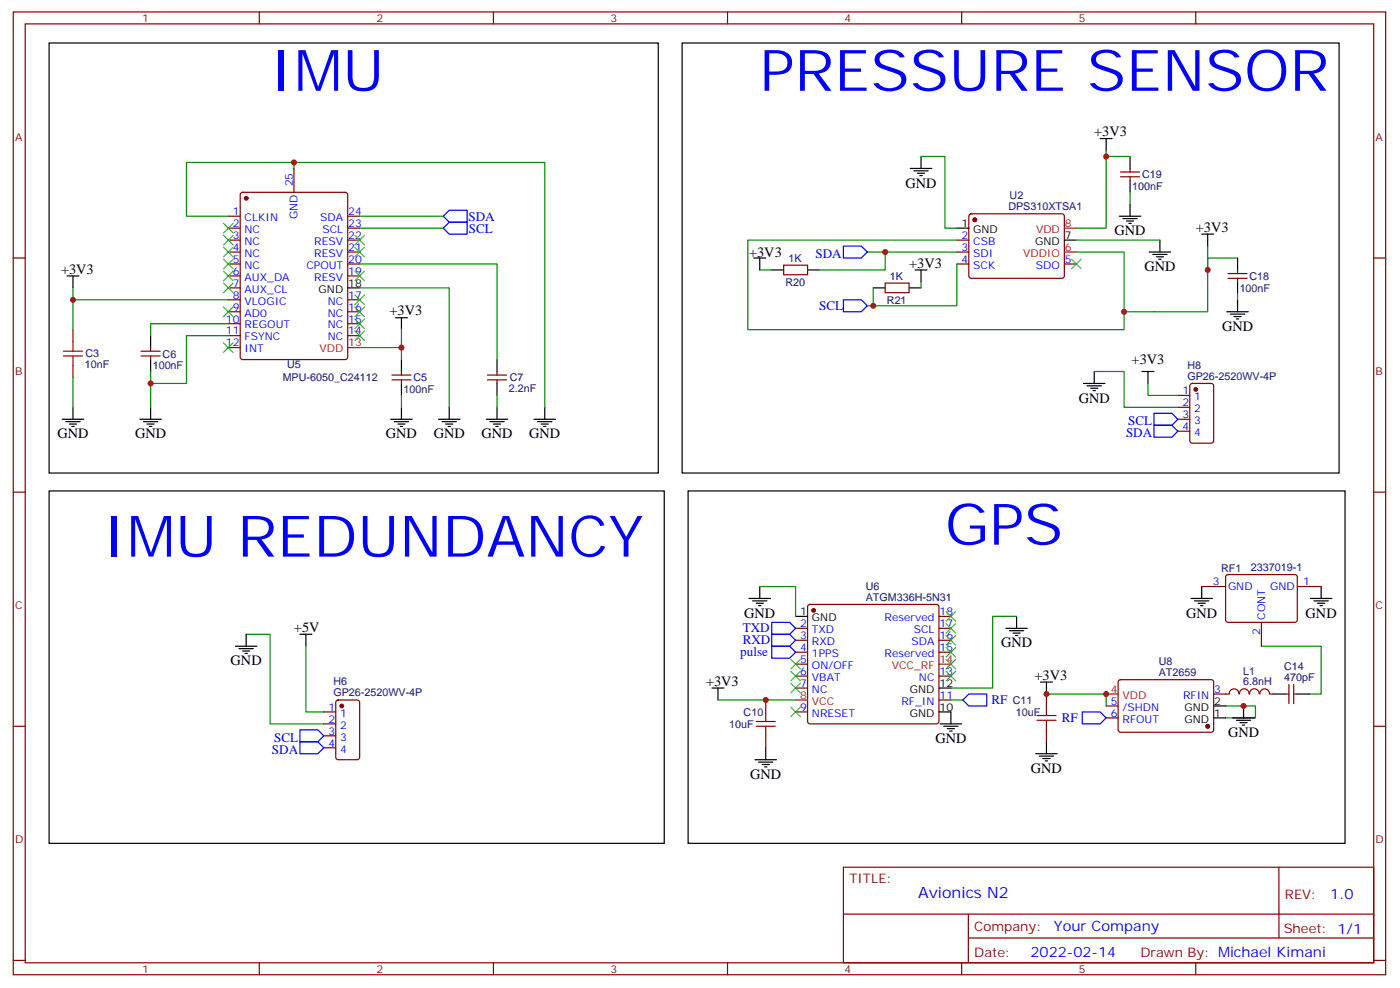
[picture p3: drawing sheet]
<svg xmlns="http://www.w3.org/2000/svg" width="413mm" height="292mm" viewBox="0 0 413 292" stroke-linecap="round" stroke-linejoin="round" font-family="sans-serif">
<g fill="none" stroke="#870000" stroke-width=".35">
<path d="M3.9 3.5h405.4v284.4h-405.4zM7.4 7.1h398.3v277.2h-398.3zM76.6 3.5v3.6M145.7 3.5v3.6M214.9 3.5v3.6M284 3.5v3.6M353.2 3.5v3.6M71.2 57l.4-.2h30.4l.6 .4 .1 48.3-.5 .6-30.6 .1-.6-.5-.1-48.2zM86.8 49.7v7.1M330.9 52.2h5.7M330.9 50.8h5.7M333.8 49.7v1.1"/>
<path d="M333.8 52.2v1.1M3.9 76.2h3.5M67.4 70.9h3.5M67.4 74.4h3.5M67.4 78h3.5M67.4 63.9h3.5M67.4 67.4h3.5M102.7 70.9h3.5M102.7 74.4h3.5M102.7 78h3.5M102.7 63.9h3.5M102.7 67.4h3.5"/>
<path d="M231.5 78.3h7v2.8h-7zM282.6 70.9h3.5M282.6 74.4h3.5M282.6 78h3.5M286.4 63.4l.4-.3 27.1 .1 .5 .7-.1 17.9-.6 .4-27.1-.1-.5-.6v-17.6zM314.4 78h3.5M365.5 79.7v1.1M405.7 76.2h3.6M21.6 97.4v3.5M67.4 81.5h3.5M67.4 85h3.5M67.4 88.5h3.5"/>
<path d="M67.4 92.1h3.5M67.4 95.6h3.5M67.4 99.1h3.5M102.7 81.5h3.5M102.7 88.5h3.5M102.7 92.1h3.5M102.7 95.6h3.5M102.7 99.1h3.5M261.4 83.6h7.1v2.8h-7.1zM362.7 82.2h5.6M362.7 80.8h5.6M365.5 82.2v1.1"/>
<path d="M21.6 107.9v3.6M41.7 105.1h5.6M41.7 103.7h5.6M44.5 102.7v1M44.5 105.1v1.1M67.4 102.7h3.5M115.7 112.2h5.7M115.7 110.8h5.7M118.6 109.7v1.1M118.6 112.2v1M144 112.2h5.6M144 110.8h5.6"/>
<path d="M146.8 109.7v1.1M146.8 112.2v1M347.9 116.8h3.5M351.6 113.4l.5-.2h5.7l.6 .5 .1 16.5-.5 .6-5.9 .1-.6-.5-.1-16.5zM347.9 120.3h3.5M347.9 123.8h3.5M347.9 127.4h3.5M3.9 145.3h3.5M405.7 145.3h3.6M238.7 178.7l.5-.2h37.4l.5 .2 .2 .5v33.9l-.2 .5-.5 .2h-37.4l-.5-.3-.2-.4v-33.9zM354.9 173.2h7.1M362.2 169.9l.5-.2h20l.5 .7-.1 13-.7 .4-20-.1-.4-.6v-12.7z"/>
<path d="M383.2 173.2h7M235 185.6h3.5M235 189.1h3.5M235 192.6h3.5M235 196.1h3.5M235 199.7h3.5M277.3 185.6h3.5M277.3 189.1h3.5M277.3 192.6h3.5M277.3 199.7h3.5M277.3 182h3.5M372.6 183.8v7.1"/>
<path d="M3.9 214.5h3.5M95.6 210.3h3.6M95.6 213.8h3.6M95.6 217.3h3.6M99.4 206.9l.5-.2h5.6l.7 .5v16.5l-.4 .6-5.9 .1-.7-.5v-16.5zM226.2 206.7v3.6M226.2 217.3v3.5M235 210.3h3.5M235 203.2h3.5M277.3 206.7h3.5M309.1 205v3.5M309.1 215.5v3.6"/>
<path d="M326.7 208.5h3.5M326.7 212h3.5M330.5 200.9l.4-.2 27.1 .1 .5 .6-.1 14.4-.6 .5-27.1-.1-.5-.7v-14.1zM365.9 204.9a1.41 1.41 0 0 0-1.4-1.5 1.41 1.41 0 0 0-1.4 1.5l-4.6 .1M366.1 204.9a1.41 1.41 0 0 1 1.4-1.5 1.41 1.41 0 0 1 1.4 1.5M369.1 204.9a1.41 1.41 0 0 1 1.4-1.5 1.41 1.41 0 0 1 1.4 1.5M372.1 204.9a1.41 1.41 0 0 1 1.4-1.5 1.41 1.41 0 0 1 1.4 1.5M375 205h1.1M379.6 205h1.1M380.7 202.1v5.7M382.1 202.1v5.7M382.1 205h1.1"/>
<path d="M405.7 214.5h3.6M95.6 220.8h3.6M249.1 256.1h156.6v28.2h-156.6zM377.7 256.1v20.9M249.1 270h156.5M286 277h119.6M286 270v14.1M3.9 283.6h3.5M76.6 284.3v3.6M145.7 284.3v3.6M214.9 284.3v3.6M284 284.3v3.6"/>
<path d="M353.2 284.3v3.6M405.7 283.6h3.6"/>
</g>
<g fill="none" stroke="#000" stroke-width=".35">
<path d="M14.5 12.7h179.9v127h-179.9zM201.5 12.7h194v127h-194zM268.9 49.7h6.3M269.9 50.4h4.2M271 51.2h2.1M271.7 51.9h.7M272 46.2v3.5M324.9 40.9h3.6M326.7 40.9v3.5M333.8 46.2v3.5M333.8 53.3v3.5M222.6 76.2h3.6"/>
<path d="M224.4 76.2v3.5M227.9 79.7h3.6M238.5 79.7h3.5M270.3 79.7h3.5M272 79.7v3.6M282.6 67.4h3.5M314.4 70.9h3.5M330.6 63.9h6.3M331.6 64.6h4.3M332.7 65.3h2.1M333.4 66h.7M333.8 60.3v3.6"/>
<path d="M339.4 74.4h6.4M340.5 75.1h4.2M341.5 75.8h2.1M342.2 76.6h.7M342.6 70.9v3.5M354.9 69.1h3.6M356.7 69.1v3.6M365.5 76.2v3.5M19.8 81.5h3.5M21.6 81.5v3.5M44.5 99.1v3.6M102.7 85h3.5"/>
<path d="M116.8 93.8h3.5M118.6 93.8v3.6M257.9 85h3.5M268.5 85h3.5M362.3 92.1h6.4M363.4 92.8h4.2M364.5 93.5h2.1M365.2 94.2h.7M365.5 83.3v3.5M365.5 88.5v3.6M44.5 106.2v3.5M118.6 106.2v3.5"/>
<path d="M118.6 113.2v3.6M146.8 106.2v3.5M146.8 113.2v3.6M320 113.2h6.4M321.1 113.9h4.2M322.1 114.7h2.1M322.8 115.4h.7M323.2 109.7v3.5M337.3 109.7h3.5M339.1 109.7v3.5M18.4 123.8h6.3M19.4 124.5h4.3"/>
<path d="M20.5 125.2h2.1M21.2 125.9h.7M21.6 120.3v3.5M41.3 123.8h6.4M42.4 124.5h4.2M43.4 125.2h2.1M44.1 125.9h.7M44.5 120.3v3.5M115.4 123.8h6.3M116.5 124.5h4.2M117.5 125.2h2.1M118.2 125.9h.7"/>
<path d="M118.6 120.3v3.5M129.5 123.8h6.4M130.6 124.5h4.2M131.6 125.2h2.1M132.3 125.9h.7M132.7 120.3v3.5M143.6 123.8h6.4M144.7 124.5h4.2M145.7 125.2h2.1M146.4 125.9h.7M146.8 120.3v3.5M157.7 123.8h6.4"/>
<path d="M158.8 124.5h4.2M159.8 125.2h2.2M160.5 125.9h.8M160.9 120.3v3.5M203.2 145h194.1v104.1h-194.1zM221.2 176.7h6.4M222.3 177.4h4.2M223.3 178.2h2.2M224 178.9h.8M224.4 173.2v3.5M351.8 176.7h6.3M352.8 177.4h4.2"/>
<path d="M353.9 178.2h2.1M354.6 178.9h.7M354.9 173.2v3.5M387 176.7h6.4M388.1 177.4h4.2M389.1 178.2h2.2M389.9 178.9h.7M390.2 173.2v3.5M69.5 190.9h6.4M70.6 191.6h4.2M71.6 192.3h2.2M72.4 193h.7"/>
<path d="M72.7 187.3v3.6M88.6 187.3h3.5M90.3 187.3v3.6M235 182h3.5M297.1 185.6h6.3M298.1 186.3h4.3M299.2 187h2.1M299.9 187.7h.7M300.2 182v3.6M210.3 203.2h3.5M212.1 203.2v3.5M277.3 203.2h3.5"/>
<path d="M277.3 210.3h3.5v3.5M277.7 213.8h6.3M278.7 214.5h4.3M279.8 215.2h2.1M280.5 215.9h.7M307.3 201.4h3.5M309.1 201.4v3.6M309.1 219.1v3.5M358.5 212h3.5M358.5 208.5h3.5M364.1 212h6.4M365.2 212.7h4.2"/>
<path d="M366.2 213.4h2.1M366.9 214.1h.7M367.3 208.5v3.5M376.1 205h3.5M383.2 205h3.5M223 224.4h6.3M224 225.1h4.3M225.1 225.8h2.1M225.8 226.5h.7M226.2 220.8v3.6M305.9 222.6h6.3M307 223.3h4.2"/>
<path d="M308 224h2.1M308.7 224.7h.7"/>
</g>
<g fill="none" stroke="#008700" stroke-width=".35">
<path d="M86.8 49.7v-1.7h74.1v72.3M86.8 48h-31.7v15.9h12.3M272 46.2h7.1v21.2h3.5M326.7 44.4v1.8h7.1M326.7 46.2v21.2h-8.8M333.8 56.8v3.5M106.2 78h40.6v28.2M106.2 67.4h24.7M106.2 63.9h24.7M224.4 79.7h3.5M256.2 74.4h26.4M261.4 74.4v5.3h-19.4"/>
<path d="M282.6 70.9h-61.7v26.5h111.1v-23h-14.1M282.6 78v12.3h-26.4M317.9 70.9h24.7M356.7 72.7v19.4h-24.7M365.5 76.2h-8.8v3.5M21.6 85v3.5M67.4 88.5h-45.8v8.9M67.4 99.1h-12.3v14.1h-10.6M67.4 95.6h-22.9v3.5M106.2 85h26.5v35.3M118.6 97.4v5.3h-12.4M257.9 85v5.3"/>
<path d="M272 83.3v1.7M365.5 86.8v1.7M21.6 111.5v8.8M44.5 109.7v10.6M118.6 102.7v3.5M118.6 116.8v3.5M146.8 116.8v3.5M323.2 109.7h8.8v10.6h15.9M339.1 113.2v3.6h8.8M224.4 173.2h10.6v8.8M72.7 187.3h7.1v26.5h15.8M90.3 190.9v19.4h5.3"/>
<path d="M300.2 182h-7v21.2h-12.4M372.6 190.9h17.6v14.1h-3.5M212.1 206.7h22.9M280.8 206.7h3.6M309.1 205h17.6v3.5M362 208.5h8.8v3.5h-8.8"/>
</g>
<g fill="none" stroke="#00f" stroke-width=".35">
<path d="M130.9 67.4l1.8-1.8h5.3v3.5h-5.3zM130.9 63.9l1.8-1.8h5.3v3.5h-5.3zM249.1 72.7h5.3l1.8 1.7-1.8 1.8h-5.3zM249.1 88.5h5.3l1.8 1.8-1.8 1.8h-5.3zM340.8 125.6h5.3l1.8 1.8-1.8 1.7h-5.3zM340.8 122.1h5.3l1.8 1.7-1.8 1.8h-5.3zM227.9 183.8h5.3l1.8 1.8-1.8 1.7h-5.3zM227.9 187.3h5.3l1.8 1.8-1.8 1.8h-5.3zM227.9 190.9h5.3l1.8 1.7-1.8 1.8h-5.3zM88.6 215.5h5.3l1.7 1.8-1.7 1.8h-5.3zM88.6 219.1h5.3l1.7 1.7-1.7 1.8h-5.3zM286.1 205h5.3v3.5h-5.3l-1.7-1.8z"/>
<path d="M319.7 210.3h5.2l1.8 1.7-1.8 1.8h-5.2z"/>
</g>
<path d="M18.7 105.1h5.7M18.7 103.7h5.7M21.6 100.9v2.8M21.6 105.1v2.8M223.3 214.5h5.7M223.3 213.1h5.7M226.2 210.3v2.8M226.2 214.5v2.8M306.2 212.7h5.7M306.2 211.3h5.7M309.1 208.5v2.8M309.1 212.7v2.8" fill="none" stroke="#a10000" stroke-width=".35"/>
<g fill="#870000" stroke="#870000" stroke-width=".35">
<circle cx="356.7" cy="214.5" r=".53"/>
<circle cx="353.2" cy="115" r=".53"/>
<circle cx="100.9" cy="208.5" r=".53"/>
<circle cx="240.3" cy="180.3" r=".53"/>
<circle cx="287.9" cy="64.9" r=".53"/>
<circle cx="72.7" cy="58.6" r=".53"/>
</g>
<path d="M314.4 74.4h3.5M314.4 67.4h3.5M102.7 102.7h3.5M277.3 196.1h3.5M235 206.7h3.5M326.7 205h3.5" fill="none" stroke="#f00" stroke-width=".35"/>
<g fill="none" stroke="#3c3" stroke-width=".35">
<path d="M66 66l2.8 2.8M66 69.5l2.8 2.8M66 73l2.8 2.8M66 76.6l2.8 2.8M68.8 66l-2.8 2.8M68.8 69.5l-2.8 2.8M68.8 73l-2.8 2.8M68.8 76.6l-2.8 2.8M104.8 73l2.8 2.8M104.8 69.5l2.8 2.8M107.6 73l-2.8 2.8M107.6 69.5l-2.8 2.8"/>
<path d="M316.5 76.6l2.8 2.8M319.3 76.6l-2.8 2.8M66 80.1l2.8 2.8M66 83.6l2.8 2.8M66 90.7l2.8 2.8M68.8 80.1l-2.8 2.8M68.8 83.6l-2.8 2.8M68.8 90.7l-2.8 2.8M104.8 97.7l2.8 2.8M104.8 94.2l2.8 2.8M104.8 90.7l2.8 2.8M104.8 87.1l2.8 2.9"/>
<path d="M104.8 80.1l2.8 2.8M107.6 97.7l-2.8 2.8M107.6 94.2l-2.8 2.8M107.6 90.7l-2.8 2.8M107.6 87.1l-2.8 2.9M107.6 80.1l-2.8 2.8M66 101.2l2.8 2.9M68.8 101.2l-2.8 2.9M233.6 198.3l2.8 2.8M233.6 194.7l2.8 2.9M236.4 198.3l-2.8 2.8M236.4 194.7l-2.8 2.9"/>
<path d="M279.4 180.6l2.9 2.8M279.4 191.2l2.9 2.8M279.4 187.7l2.9 2.8M279.4 184.1l2.9 2.9M279.4 194.7l2.9 2.9M279.4 198.3l2.9 2.8M282.3 180.6l-2.9 2.8M282.3 191.2l-2.9 2.8M282.3 187.7l-2.9 2.8M282.3 184.1l-2.9 2.9M282.3 194.7l-2.9 2.9M282.3 198.3l-2.9 2.8"/>
<path d="M233.6 208.8l2.8 2.9M233.6 201.8l2.8 2.8M236.4 208.8l-2.8 2.9M236.4 201.8l-2.8 2.8"/>
</g>
<g fill="#c00">
<circle cx="367.3" cy="208.5" r=".88"/>
<circle cx="309.1" cy="205" r=".88"/>
<circle cx="326.7" cy="205" r=".88"/>
<circle cx="226.2" cy="206.7" r=".88"/>
<circle cx="261.4" cy="74.4" r=".88"/>
<circle cx="257.9" cy="90.3" r=".88"/>
<circle cx="332" cy="92.1" r=".88"/>
<circle cx="326.7" cy="46.2" r=".88"/>
<circle cx="356.7" cy="79.7" r=".88"/>
<circle cx="21.6" cy="88.5" r=".88"/>
<circle cx="44.5" cy="113.2" r=".88"/>
<circle cx="118.6" cy="102.7" r=".88"/>
<circle cx="86.8" cy="48" r=".88"/>
</g>
<path d="M14.5 145h181.7v104.1h-181.7z" fill="none" stroke="#000" stroke-width=".35"/>
<g font-size="16.9" fill="#00f">
<text x="79.8" y="26.8">IMU</text>
<text x="224.4" y="26.8">PRESSURE SENSOR</text>
<text x="279.1" y="160.9">GPS</text>
<text x="30.4" y="164.4">IMU REDUNDANCY</text>
</g>
<text font-size="4.6" fill="#00f" x="271.2" y="265.1">Avionics N2</text>
<g font-size="4.2">
<text x="323.2" y="40.2">+3V3</text>
<text x="267.4" y="55.4">GND</text>
<text x="329.2" y="69.5">GND</text>
<text x="353.2" y="68.4">+3V3</text>
<text x="221.2" y="75.8">+3V3</text>
<text x="18" y="80.8">+3V3</text>
<text x="268.5" y="79">+3V3</text>
<text x="338" y="80.1">GND</text>
<text x="115" y="93.1">+3V3</text>
<text x="360.9" y="97.7">GND</text>
<text x="334.2" y="107.6">+3V3</text>
<text x="318.6" y="118.9">GND</text>
<text x="17" y="129.5">GND</text>
<text x="39.9" y="129.5">GND</text>
<text x="114" y="129.5">GND</text>
<text x="128.1" y="129.5">GND</text>
<text x="142.2" y="129.5">GND</text>
<text x="156.3" y="129.5">GND</text>
<text x="219.8" y="182.4">GND</text>
<text x="350.3" y="182.4">GND</text>
<text x="385.6" y="182.4">GND</text>
<text x="86.8" y="186.6">+5V</text>
<text x="295.7" y="191.2">GND</text>
<text x="68.1" y="196.5">GND</text>
<text x="208.5" y="202.5">+3V3</text>
<text x="305.5" y="200.7">+3V3</text>
<text x="276.3" y="219.4">GND</text>
<text x="362.7" y="217.7">GND</text>
<text x="221.6" y="230">GND</text>
<text x="304.5" y="228.2">GND</text>
</g>
<g font-size="4.2" fill="#00f">
<text x="392.9" y="265.4">1.0</text>
<text x="311.3" y="274.9">Your Company</text>
<text x="304.3" y="282.7">2022-02-14</text>
</g>
<g font-size="3.9" fill="#00f">
<text x="138.4" y="65.2">SDA</text>
<text x="138.5" y="68.7">SCL</text>
<text x="240.8" y="76.2">SDA</text>
<text x="242" y="91.5">SCL</text>
<text x="333.2" y="125.6">SCL</text>
<text x="332.6" y="129.1">SDA</text>
<text x="219.4" y="186.8">TXD</text>
<text x="219.4" y="190.3">RXD</text>
<text x="218.6" y="193.9">pulse</text>
<text x="292.9" y="208">RF</text>
<text x="313.6" y="213.3">RF</text>
<text x="81" y="219.1">SCL</text>
<text x="80.3" y="222.6">SDA</text>
</g>
<g font-size="3.9" fill="#800">
<text x="250.9" y="260.7">TITLE:</text>
<text x="379.5" y="265.4">REV:</text>
<text x="287.8" y="274.9">Company:</text>
<text x="379.1" y="275.5">Sheet: 1/1</text>
<text x="287.8" y="282.6">Date:</text>
<text x="336.8" y="282.7">Drawn By: Michael Kimani</text>
</g>
<g font-size="3.2" fill="#800">
<text x="42" y="6.5">1</text>
<text x="111.2" y="6.5">2</text>
<text x="180.3" y="6.5">3</text>
<text x="249.4" y="6.5">4</text>
<text x="318.6" y="6.5">5</text>
<text x="4.4" y="41.6">A</text>
<text x="406.3" y="41.6">A</text>
<text x="4.4" y="110.8">B</text>
<text x="406.3" y="110.8">B</text>
<text x="4.4" y="179.9">C</text>
<text x="406.3" y="179.9">C</text>
<text x="4.4" y="249.1">D</text>
<text x="406.3" y="249.1">D</text>
<text x="42" y="287.3">1</text>
<text x="111.2" y="287.3">2</text>
<text x="180.3" y="287.3">3</text>
<text x="249.4" y="287.3">4</text>
<text x="318.6" y="287.3">5</text>
</g>
<g font-size="3.2" fill="#000080">
<text x="337.3" y="52.7">C19</text>
<text x="298.2" y="58.9">U2</text>
<text x="334.4" y="56.2">100nF</text>
<text x="297.8" y="62.1">DPS310XTSA1</text>
<text x="232.9" y="77.3">1K</text>
<text x="262.8" y="82.5">1K</text>
<text x="369" y="82.7">C18</text>
<text x="232" y="84.4">R20</text>
<text x="262" y="89.7">R21</text>
<text x="366.1" y="86.2">100nF</text>
<text x="25.3" y="105.6">C3</text>
<text x="48" y="105.6">C6</text>
<text x="25.1" y="108.7">10nF</text>
<text x="45.1" y="109.1">100nF</text>
<text x="83.5" y="112.6">MPU-6050_C24112</text>
<text x="84.8" y="108.8">U5</text>
<text x="122.1" y="112.7">C5</text>
<text x="150.6" y="112.6">C7</text>
<text x="350.7" y="112.1">GP26-2520WV-4P</text>
<text x="350.7" y="108.9">H8</text>
<text x="119.2" y="116.1">100nF</text>
<text x="150.3" y="115.8">2.2nF</text>
<text x="360.6" y="169.1">RF1</text>
<text x="369.5" y="168.6">2337019-1</text>
<text x="255.7" y="177.4">ATGM336H-5N31</text>
<text x="255.7" y="174.2">U6</text>
<text x="342.2" y="196.5">U8</text>
<text x="379.3" y="198">C14</text>
<text x="98.5" y="202.3">H6</text>
<text x="342.2" y="199.7">AT2659</text>
<text x="367.1" y="199.2">L1</text>
<text x="367.1" y="202.4">6.8nH</text>
<text x="379.3" y="201.1">470pF</text>
<text x="98.5" y="205.6">GP26-2520WV-4P</text>
<text x="299.1" y="207.9">C11</text>
<text x="215.4" y="214.9">10uF</text>
<text x="219.6" y="211.4">C10</text>
<text x="300" y="211.4">10uF</text>
</g>
<g font-size="3.2" fill="#00f">
<text x="86.5" y="55" transform="rotate(-90 86.5 55)">25</text>
<text x="68.7" y="63.5">1</text>
<text x="72.2" y="65.3">CLKIN</text>
<text x="87.9" y="64.8" transform="rotate(-90 87.9 64.8)">GND</text>
<text x="94.6" y="65.3">SDA</text>
<text x="102.9" y="63.5">24</text>
<text x="68.7" y="67">2</text>
<text x="68.7" y="70.6">3</text>
<text x="72.2" y="68.8">NC</text>
<text x="95.2" y="68.8">SCL</text>
<text x="102.9" y="70.6">22</text>
<text x="102.9" y="67">23</text>
<text x="283.9" y="70.6">2</text>
<text x="68.7" y="74.1">4</text>
<text x="68.7" y="77.6">5</text>
<text x="72.2" y="72.3">NC</text>
<text x="72.2" y="75.8">NC</text>
<text x="92.8" y="75.8">RESV</text>
<text x="92.8" y="72.3">RESV</text>
<text x="102.9" y="77.6">20</text>
<text x="102.9" y="74.1">21</text>
<text x="283.9" y="74.1">3</text>
<text x="283.9" y="77.6">4</text>
<text x="287.4" y="72.3">CSB</text>
<text x="287.4" y="75.8">SDI</text>
<text x="314.5" y="77.6">5</text>
<text x="68.7" y="81.1">6</text>
<text x="72.2" y="79.4">NC</text>
<text x="72.2" y="82.9">AUX_DA</text>
<text x="90.5" y="79.4">CPOUT</text>
<text x="92.8" y="82.9">RESV</text>
<text x="102.9" y="81.1">19</text>
<text x="287.4" y="79.4">SCK</text>
<text x="305.9" y="79.4">SDO</text>
<text x="68.7" y="84.7">7</text>
<text x="68.7" y="88.2">8</text>
<text x="72.2" y="86.4">AUX_CL</text>
<text x="72.2" y="90">VLOGIC</text>
<text x="96.8" y="90">NC</text>
<text x="102.9" y="88.2">17</text>
<text x="66.7" y="95.2">10</text>
<text x="68.7" y="91.7">9</text>
<text x="72.2" y="93.5">AD0</text>
<text x="96.8" y="93.5">NC</text>
<text x="102.9" y="95.2">15</text>
<text x="102.9" y="91.7">16</text>
<text x="66.7" y="98.8">11</text>
<text x="72.2" y="97">REGOUT</text>
<text x="72.2" y="100.5">FSYNC</text>
<text x="96.8" y="100.5">NC</text>
<text x="96.8" y="97">NC</text>
<text x="102.9" y="98.8">14</text>
<text x="66.7" y="102.3">12</text>
<text x="72.2" y="104.1">INT</text>
<text x="349.2" y="116.4">1</text>
<text x="349.2" y="119.9">2</text>
<text x="352.7" y="118.2">1</text>
<text x="349.2" y="123.5">3</text>
<text x="352.7" y="121.7">2</text>
<text x="352.7" y="125.2">3</text>
<text x="349.2" y="127">4</text>
<text x="352.7" y="128.8">4</text>
<text x="358.2" y="172.9">3</text>
<text x="384.9" y="172.9">1</text>
<text x="362.7" y="174.3">GND</text>
<text x="375.2" y="174.3">GND</text>
<text x="236.3" y="185.2">2</text>
<text x="261.3" y="183.4">Reserved</text>
<text x="277.5" y="185.2">17</text>
<text x="277.5" y="181.7">18</text>
<text x="373.6" y="183.1" transform="rotate(-90 373.6 183.1)">CONT</text>
<text x="236.3" y="188.7">3</text>
<text x="239.8" y="187">TXD</text>
<text x="239.8" y="190.5">RXD</text>
<text x="269.2" y="190.5">SDA</text>
<text x="269.9" y="187">SCL</text>
<text x="277.5" y="188.7">16</text>
<text x="372.2" y="187.6" transform="rotate(-90 372.2 187.6)">2</text>
<text x="236.3" y="192.3">4</text>
<text x="236.3" y="195.8">5</text>
<text x="239.8" y="194">1PPS</text>
<text x="239.8" y="197.6">ON/OFF</text>
<text x="261.3" y="194">Reserved</text>
<text x="277.5" y="192.3">15</text>
<text x="236.3" y="199.3">6</text>
<text x="236.3" y="202.8">7</text>
<text x="239.8" y="201.1">VBAT</text>
<text x="271.4" y="201.1">NC</text>
<text x="277.5" y="199.3">13</text>
<text x="97" y="209.9">1</text>
<text x="236.3" y="209.9">9</text>
<text x="239.8" y="204.6">NC</text>
<text x="266.3" y="208.1">RF_IN</text>
<text x="277.5" y="206.4">11</text>
<text x="328" y="208.1">5</text>
<text x="331.5" y="209.9">/SHDN</text>
<text x="349.4" y="206.4">RFIN</text>
<text x="358.6" y="204.6">3</text>
<text x="97" y="213.4">2</text>
<text x="100.5" y="211.7">1</text>
<text x="100.5" y="215.2">2</text>
<text x="239.8" y="211.7">NRESET</text>
<text x="328" y="211.7">6</text>
<text x="331.5" y="213.4">RFOUT</text>
<text x="97" y="217">3</text>
<text x="97" y="220.5">4</text>
<text x="100.5" y="218.7">3</text>
<text x="100.5" y="222.2">4</text>
</g>
<g font-size="3.2">
<text x="283.9" y="67">1</text>
<text x="287.4" y="68.8">GND</text>
<text x="314.5" y="70.6">7</text>
<text x="305.8" y="72.3">GND</text>
<text x="94.1" y="86.4">GND</text>
<text x="102.9" y="84.7">18</text>
<text x="236.3" y="181.7">1</text>
<text x="239.8" y="183.4">GND</text>
<text x="277.5" y="202.8">12</text>
<text x="268.7" y="204.6">GND</text>
<text x="277.5" y="209.9">10</text>
<text x="349.9" y="209.9">GND</text>
<text x="358.6" y="208.1">2</text>
<text x="268.7" y="211.7">GND</text>
<text x="349.9" y="213.4">GND</text>
<text x="358.6" y="211.7">1</text>
</g>
<g font-size="3.2" fill="#f00">
<text x="306" y="68.8">VDD</text>
<text x="314.5" y="67">8</text>
<text x="302.2" y="75.8">VDDIO</text>
<text x="314.5" y="74.1">6</text>
<text x="94.3" y="104.1">VDD</text>
<text x="102.9" y="102.3">13</text>
<text x="263.4" y="197.6">VCC_RF</text>
<text x="277.5" y="195.8">14</text>
<text x="236.3" y="206.4">8</text>
<text x="239.8" y="208.1">VCC</text>
<text x="328" y="204.6">4</text>
<text x="331.5" y="206.4">VDD</text>
</g>
</svg>
